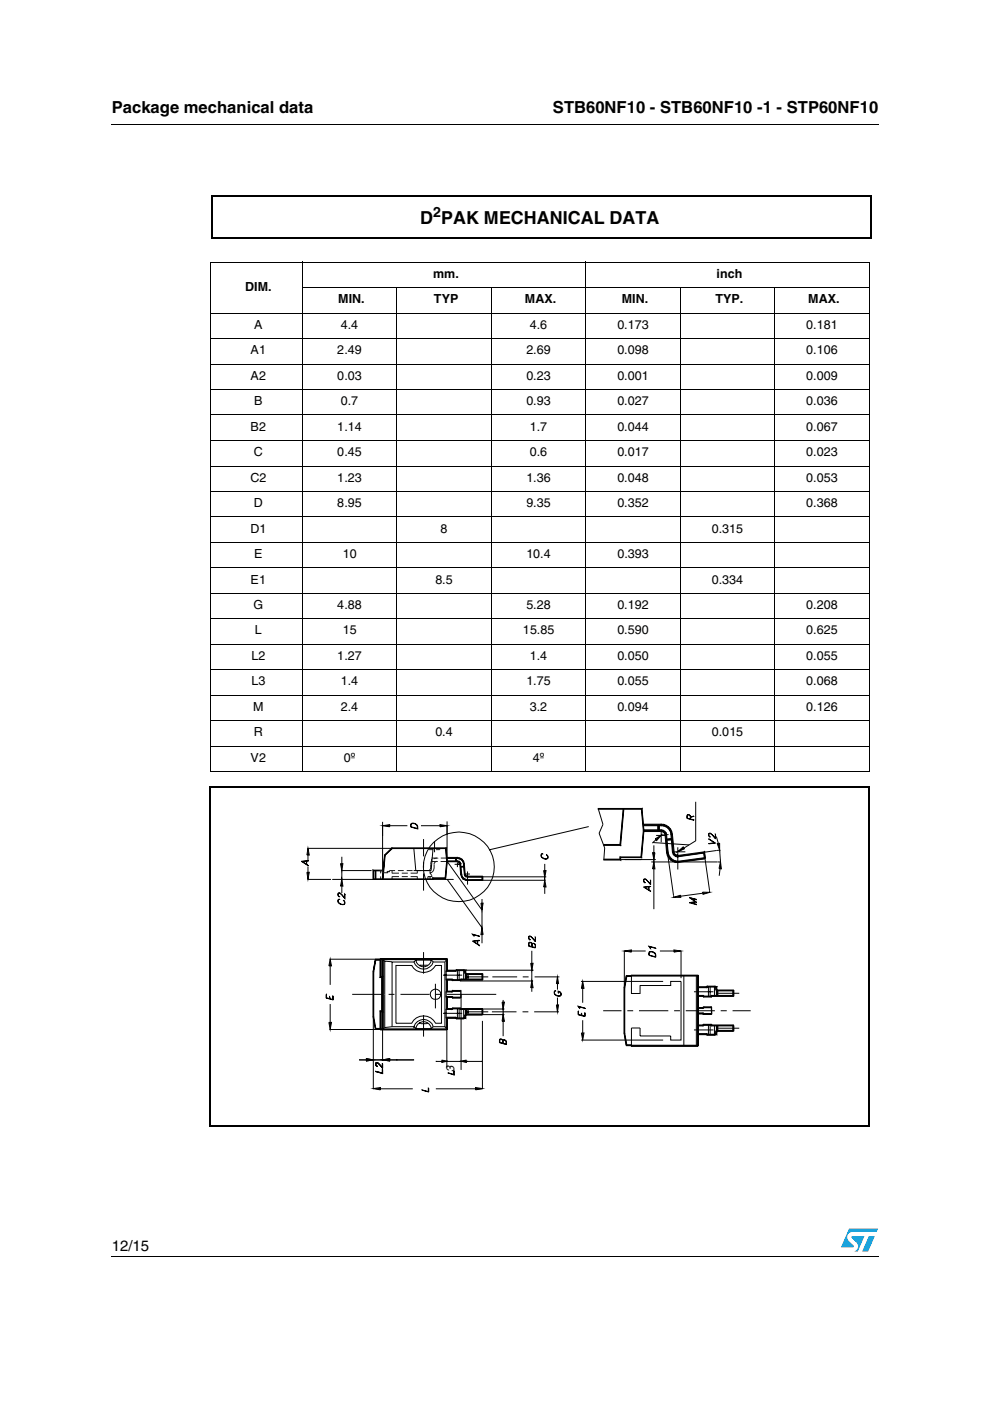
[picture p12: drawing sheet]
<svg xmlns="http://www.w3.org/2000/svg" width="210mm" height="297mm" viewBox="0 0 210 297" stroke-linecap="round" stroke-linejoin="round" font-family="sans-serif">
<g fill="#0099d8">
<path d="M184.2 262.1h1.3l-1.4 3.3h-1.3z"/>
<path d="M180 260.5h6.2l-.3 .7h-5.2a1.11 1.11 0 0 0-1 .7 1.11 1.11 0 0 0 .3 1.2l1 1v.3l-2.7 .1z"/>
<path d="M180.6 262.1h2.7l-1.4 3.3-.7-.1a1.16 1.16 0 0 0 .4-1.8l-1-1.1z"/>
</g>
<path d="M23.6 26.2l.1 .2zM23.6 266.3l.1 .1z" fill="#000"/>
<path d="M23.7 26.3h162.6M23.7 266.3h162.6" fill="none" stroke="#000" stroke-width=".21"/>
<g fill="#fff">
<path d="M43.7 32.6h142.5v214.2h-142.5z"/>
<path d="M46.1 237.9h7v4.3h-7z"/>
<path d="M46.5 52.6l139.7 .1z"/>
<path d="M46.5 135.7h139.7z"/>
<path d="M46.5 52.6l.1 83.1z"/>
<path d="M44.2 41.9h140.4v187.9h-140.4z"/>
<path d="M43.7 41.7h139.9v188h-139.9z"/>
<path d="M44.6 49.5h140.6z"/>
<path d="M185.2 49.5v109.4z"/>
<path d="M44.6 158.8l140.6 .1z"/>
<path d="M44.6 49.5l.1 109.3z"/>
</g>
<g fill="none" stroke="#000" stroke-width=".21">
<path d="M44.5 55.6h139.9M44.6 55.7v107.8M64.1 55.5v108.2M124.2 55.5v108.2M184.3 55.7v107.8M44.5 66.4h139.9M44.5 71.8h139.9M44.5 77.2h139.9M64 61h120.4M84.1 60.9v102.8M104.2 60.9v102.8M144.3 60.9v102.8"/>
<path d="M164.3 60.9v102.8M44.5 82.6h139.9M44.5 88h139.9M44.5 93.4h139.9M44.5 98.8h139.9M44.5 104.2h139.9M44.5 109.6h139.9M44.5 115h139.9M44.5 120.4h139.9M44.5 125.8h139.9M44.5 131.2h139.9M44.5 136.6h139.9"/>
<path d="M44.5 142h139.9M44.5 147.4h139.9M44.5 152.8h139.9M44.5 158.2h139.9M44.5 163.6h139.9"/>
</g>
<path d="M44.7 50.5h140M44.9 41.5v9M44.9 41.6h140M184.7 41.6v9.1M44.6 166.9h139.8M44.6 166.7v72M184.2 166.9v71.9M44.4 238.7h139.8" fill="none" stroke="#000" stroke-width=".27"/>
<path d="M63.8 169.8h95.6v62h-95.6z" fill="#fff"/>
<g fill="none" stroke="#000" stroke-width=".21">
<path d="M65.2 179.9h17.9l-1.5 1.4-.5 5.2h-1.9M65.3 179.9l.3 1.4h-.5zM81.1 175.1l1.5-.3v.5zM81.1 174.2v12.3l10.1-.1M82.6 175.1h3.8M83.1 179.8h11.5l-.1 .1h-11.3zM83.1 179.9h11.5M87.2 174.7a.97 .97 0 0 1 1 0 .97 .97 0 0 1 .4 1.1l-1.5-.5zM87.2 174.7a.88 .88 0 0 1 1 .1 .88 .88 0 0 1 .3 .9l-1.3-.4zM87.7 179.9l.5 4.7M89.3 175.1h4M89.8 177.9v3.7"/>
<path d="M91.8 179.9l-.4 4.7h-3.7M92 178.6a7.4 7.4 0 0 1 10.9 .3 7.4 7.4 0 0 1-1.2 10.8 7.4 7.4 0 0 1-10.1-1 7.4 7.4 0 0 1 .4-10.1zM92.1 178.4v2.3M93.3 174.8l1.5 .3-1.5 .2zM94.5 179.9l.1-.1 .2 2.8h-.1zM94.5 179.9l.3 2.7M94.8 175.1v.1M94.8 174.2v8.5h2.2M124.8 175.3l-21.1 4.9M126.8 171.4h9.3l-.1 .1h-9.2zM126.8 171.5h9.3M128 179h3.5l.1 .2h-3.6z"/>
<path d="M128 179.2h3.6M132.1 171.5h.2l-.7 7.7-.1-.2zM132.2 171.5l-.7 7.6M136 171.5l.1-.1 .4 4.7h-.1zM136.1 171.5l.4 4.6M136.1 171.5h-9.3l1 3.3-.8 1.9 1.2 3.1-.2 2.4h11M136.4 176.1h.1l-.5 5.7-.1-.1zM136.5 176.1h3.7a.94 .94 0 0 1 1 .9l.3 3.7a2.19 2.19 0 0 0 2.2 2M136.5 174.9h3.7a2.14 2.14 0 0 1 2.2 2l.3 3.7a.94 .94 0 0 0 1 .9l5.6-.8 .2 1.3M136.5 175.9h3.7v.4h-3.7zM136.5 174.7h3.7v.4h-3.7zM136.5 176.1l-.5 5.6"/>
<path d="M138.4 178.6l7.7 .5M138.6 179.2v4.1M138.9 177.9l1.3-.8-1 1.1zM139.1 178l-.7 .6M139.2 177.1h1.9M139.5 175.1h.2v.9h-.2zM139.5 175.2h.3v.9h-.3zM139.6 174.9v1.2M140.2 175.9l.4 .1-.1 .3h-.3zM140.2 174.7l.6 .1-.1 .3h-.5zM140.2 176.3v2.3M140.6 176l.4 .3-.3 .2-.2-.2z"/>
<path d="M140.7 176.5l.3-.2 .2 .3-.2 .2zM140.8 174.8l.5 .2-.1 .3-.5-.2zM141 176.8l.2-.2 .1 .4h-.3zM141 177h.3l.4 3.7-.4 .1zM141.3 175l.5 .3-.2 .3-.4-.3zM141.4 177.9h.9l.1 .2h-1zM141.7 176.9l-1.5 .2M141.8 175.3l.4 .5-.3 .2-.3-.4zM141.9 176l.3-.2 .2 .5-.2 .1zM142.2 176.4l.2-.1 .2 .6h-.4zM142.2 176.9h.4l.3 3.7h-.3zM142.2 177.9l-1 .1 1.3-.1"/>
<path d="M143.7 179.6v4.7M146.4 173.7l-.1-.8-.5-.1-.1 .7 1.4 .4-1.5-.4 .1-.7 .4-.1 .3 .3v.7M146.4 173.2l.7-.2-.7 .3M147.5 170v8.3M147.5 178.3l-3.2 2M150.2 177.8l1.5 1-1.5 .1 1.3-.2zM151.7 177.8v-.9v1M151.7 177.8l-1-1.1h-.4a.54 .54 0 0 0 .3 .8l-.3-.4v-.2l.2-.2 .5 .3 .7 .9M151.9 177.4l.4 1.4M152.1 178.9l.5-.1v1.4zM63.9 182.6l1.5-.2-1.3 .3 1.3 .9zM65 182.6v.7"/>
<path d="M65 182.5v.8M65.1 184.9h.5l-.3 1.5zM65.3 186.4l4.9 .1M65.3 181.3v1M65.3 183.7v1.2M70.5 186.4l1.9 .1M71.7 190.8l.3-.2-.2 .1a.76 .76 0 0 0 .3 .9 .76 .76 0 0 0 1-.1l-.3-.7a.49 .49 0 0 1 .4 .6 .49 .49 0 0 1-.6 .4l-.6-.2a.61 .61 0 0 1-.3-.8zM71.7 189.4l.2-.1 .5 .3 .7 .9-1-1.1-.4 .1 .1 .5 .2 .1-.1 .1a.59 .59 0 0 1-.2-.8zM72.2 183.1h.5l-.2 1.5zM72.4 186.4l6.8 .1M72.4 184.6h6.4M72.5 186.4l.2 1.5h-.5z"/>
<path d="M72.5 184.6v1.8M72.5 181.7v1.4M72.5 187.9v1.4M73.1 189.5v.9M73.1 189.6v.9M79.1 184.5h2.2v.1h-2.1zM79.1 184.5l.1 .1v1.8h-.1zM79.1 184.6h2.2M79.2 186.4l12.6 .1zM79.2 184.6v1.9M79.6 184.6h.1v1.8h-.1zM79.6 184.6v1.9"/>
<path d="M81.5 181.3h.2l-.5 5.1h-.1zM81.5 181.3l1.6-1.5 .1 .1-1.6 1.5zM89.8 182.8v1.2M89.8 185.2v3.6M91.7 186.1l.2 .3h-.2zM91.7 186.1h2.7v.2h-2.5zM91.7 186.2h2.7M91.8 186.2v.3l-12.6-.1M94.4 186.4l-2.6 .1M94.7 182.6h.1l-.3 3.6h-.1zM94.8 181.8h2.2v.2h-2.2zM94.8 182.5h2.2v.2h-2.2z"/>
<path d="M94.8 182.6l7.4 10.3v4.2M94.8 186.4l7.4 10.3M94.8 182.6l-.4 3.6M96.1 186.4l-1.7 .1M96.4 183.3h1.1M96.6 182h.2v.6h-.2zM96.7 181.9v.8M97 181.8l.5 .1-.1 .2-.4-.1zM97 182.6l.3 .1 .3 .5 .2 2.2a1.33 1.33 0 0 0 1.3 1.2M97 181.9h-2.2h2.2a1.25 1.25 0 0 1 1.3 1.2l.2 2.2M97 182.5l.3 .1-.1 .2-.2-.1zM97 182.8v1"/>
<path d="M97.3 182.6l.3 .2-.2 .1-.2-.1zM97.4 182.9l.2-.1 .1 .4h-.2zM97.5 183.2h.2l.2 2.2h-.2zM97.5 181.9l.4 .3v.1l-.5-.2zM97.7 185.4h.2l.1 .4-.1 .1zM97.7 183.7h.6v.1h-.6zM97.9 185.9l.1-.1 .3 .4-.2 .2zM97.9 183.1l-.9 .1M97.9 182.2l.4 .4-.2 .1-.2-.4zM98.1 182.7l.2-.1 .1 .5h-.1zM98.1 186.4l.2-.2 .4 .2-.1 .2zM98.3 183.1h.1l.2 2.2-.2 .1z"/>
<path d="M98.4 183.7l-.7 .1M98.4 185.4l.2-.1 .1 .2-.2 .2zM98.5 185.7l.2-.2 .2 .2-.1 .2zM98.5 185.4l.4 .4 .2 .1h16.7M98.7 186.4l.4 .1v.2l-.5-.1zM98.7 185.3h.9M98.9 185.7l.2 .1v.1h-.3zM99.1 186.5h3.2v.2h-3.2zM99.1 185.8h3.2v.1h-3.2zM99.1 186.6h16.5M99.1 184.8v2.8M100.2 199.5l1.4-.2-1.2 .3 1.2 .9z"/>
<path d="M100.2 198.1l1.4 .4-1.3-.3 .2 .3zM101.2 199.5v.7M101.3 199.4v.9M102 191.5h.4l-.2 1.4zM102.2 196.7l.2 1.5h-.4zM102.2 185.9h.2v.7h-.2zM102.2 190.6v.9M102.2 198.2v1.8M102.3 185.9v.7M113.5 199.6v-.9v1M113.5 199.6l-1-1.1h-.3a.49 .49 0 0 0 .2 .8l-.2-.2v-.6l.4 .2 .9 1M114.8 181.1l.3-.1-.2 .1a.78 .78 0 0 0 .3 .9 .78 .78 0 0 0 .9-.1l-.2-.8 .2 .4 .1 .4a.85 .85 0 0 1-1 .1 .85 .85 0 0 1-.4-.9z"/>
<path d="M115.3 184.6h.5l-.3 1.4zM115.5 186.6l.3 1.5h-.5zM115.5 183.2v1.4M115.5 186v.6M115.5 188.1v1.4M128 182.2h3.5l.1 .1h-3.6zM128 182.3h3.6M131.5 181.7l.1 .6zM131.5 181.7h4.4l.1 .1h-4.4zM131.5 181.8h4.5M136 181.8h-4.5v.4M136.4 188.1l1.5-.2-1.2 .2 1.2 .9z"/>
<path d="M137.5 188v.7M137.6 188v.8M137.9 187.5v-.9v1M137.9 187.5l-1-1.1h-.4l-.1 .4 .2 .3 .2 .1-.3-.3 .1-.4 .2-.1 1.1 1.2M138.1 182.7h14.8M138.4 180.8h.5l-.3 1.4zM138.6 182.7l.3 1.5h-.5zM138.6 184.2v8.6M141.3 180.8l.4-.1 .1 .5-.3 .1zM141.5 181.3l.3-.1 .2 .5-.3 .1zM141.5 180.8l1.4 9.5M141.7 181.8l.3-.1 .3 .3-.2 .3z"/>
<path d="M142.3 182l.4 .3-.1 .3-.5-.3zM142.6 180.6h.3l.1 .3-.3 .2zM142.7 181.1l.3-.2 .2 .2-.3 .3zM142.7 182.3l.5 .2v.3l-.6-.2zM142.8 190.2l1.5-.4v.4zM142.9 181.4l.3-.3 .2 .2-.1 .3zM143.1 180.6h2.2M143.2 182.5l.5 .1v.3l-.5-.1zM143.4 181.3h.3v.4l-.4-.1zM143.7 181.4l5.7-.8-.2 .3-5.4 .8zM143.7 182.6l5.8-.8v.3l-5.7 .7zM143.7 180.6l1.2-1.1 .2 .5z"/>
<path d="M146.1 190.3l1.5 .4-1.1-.3 1.1 .9-1.1 .1 1.1 .4-1.5-.4 1.3-.2zM149 189.2h1.5l-1.4 .4zM149 189.4l-4.7 .6M149.4 180.6l.2 1.3-.3 .1-.1-1.1zM149.5 182l-5.6 .7M149.5 182l.9 6.7M150.4 188.8l.1 .5M152.6 180.2l.2 2.5M152.7 184.2l-.2 1.5M152.7 180.2l-4.3 .6M152.8 182.7l.1 1.5h-.5zM69.1 210.8l.1 .8 1.4 .3v-.7v.9"/>
<path d="M69.1 211.6l1.5 .4M69.1 210.8v.8M69.7 216.8h.6l-.3 1.5zM69.9 218.2l10.8 .1M69.9 211.3v.4M69.9 203.4h24.9M69.9 211.4v.4M70 203.4l.3 1.4h-.6zM70 204.8v4M70 212.9v3.9M74.7 210.8h6.5M79.1 215.6h.1l.5 2.5h-.1z"/>
<path d="M79.1 206h.1v9.6h-.1zM79.2 206v24.9M79.2 215.6l.4 2.5h1.1M79.2 206v9.7M79.6 203.5h.1l-.5 2.5h-.1zM79.6 218h1.1v.2h-1.1zM79.6 203.4h1.1v.2h-1.1zM80.6 214.3l.2 .2v3.8h-.2zM80.6 214.3h.3l.3 .2h-.4zM80.6 207.3l.2-.3h.4l-.3 .3zM80.6 203.4h.2v3.6l-.2 .3zM80.7 218.1h14.1v.3h-14.1z"/>
<path d="M80.7 203.2h14.1v.3h-14.1zM80.7 203.5h-1.1l-.4 2.5M80.7 203.4v3.8h.4M80.7 218.3h14.1M80.9 207.3l.3-.3v7.5l-.3-.2zM81 203.4h.3v14.9h-.3zM81.1 207.2v7.3M81.1 214.4l-.4 .1v3.8M81.6 203.7l-.5-.3v21.4M82.4 210.8h1.2M83.1 217.7l-1.5 .2-.5 .4M83.1 203.9l-1.5-.1v14.1"/>
<path d="M83.1 217.7h4.7M84.9 210.8h6.2M87.3 204.6l-3.3 .1v12.2h3.3a2.85 2.85 0 0 1 5.1 0h1.2v-12.2M87.7 217.6v.1a2.14 2.14 0 0 1 2.1-1.6 2.14 2.14 0 0 1 2.1 1.6M87.7 217.7l.5 .3M87.8 204h-4.7v13.7M88.2 218v.1a1.63 1.63 0 0 1 1.6-1.5 1.63 1.63 0 0 1 1.6 1.5M88.2 203.6a1.64 1.64 0 0 0 1.6 1.4 1.64 1.64 0 0 0 1.6-1.4M88.2 203.6l-.5 .3a2.14 2.14 0 0 0 2.1 1.6 2.14 2.14 0 0 0 2.1-1.6l-.5-.3M88.2 203.6h3.2M88.9 216.9l.4 .1M89.3 217h1.1"/>
<path d="M89.3 204.6h1.1M89.3 204.6l-.4 .1M89.8 201.9v4.5M89.8 215.2v4.6M90.4 204.6l.4 .1M90.8 216.9l-.4 .1M91.4 218l-3.2 .1M91.9 217.7l2.4-.1 .5 .7M91.9 217.7l-.5 .3M91.9 204h2.4v13.7M92.3 210.8h1.3M92.3 208.6v5.2"/>
<path d="M92.4 204.6a2.9 2.9 0 0 1-5.1 .1M93.6 204.6l-1.2 .1M93.9 206.8h4.1M93.9 214.8h4.1M94.6 205.8v1.9h1.2l.2 .1M94.6 215.7h2v.2h-2zM94.6 213.8h1.2v.2h-1.2zM94.6 211.3h1.2v.2h-1.2zM94.6 210.1h1.2v.2h-1.2zM94.6 207.6h1.2v.2h-1.2zM94.6 205.7h2v.2h-2zM94.6 205.8h2"/>
<path d="M94.6 215.8h2M94.7 215.8h.2v2.5h-.2zM94.7 211.4h.2v2.5h-.2zM94.7 207.7h.2v2.5h-.2zM94.7 203.4h.2v2.4h-.2zM94.7 216.5v9.8M94.8 218.2l-14.1 .1M94.8 203.4v2.4M94.8 207.7v2.5M94.8 211.4v2.5M94.8 215.8v2.5M94.8 210.8h10.4"/>
<path d="M94.8 203.4l-.5 .5M95.8 213.8l.2-.1v.2l-.2 .1zM95.8 210.1l.2-.1v.2l-.2 .1zM95.8 211.4l.2 .1h1.5l.2-.1M95.8 211.3l.2 .1v.2l-.2-.1zM95.8 207.6l.2 .1v.2l-.2-.1zM96 213.7h1.6l-.1 .2h-1.5zM96 210h1.6l-.1 .2h-1.5zM96 213.8l-.2 .1h-1.2v1.9M96 211.4h1.5l.1 .2h-1.6zM96 207.7h1.5l.1 .2h-1.6zM96 213.8h1.5"/>
<path d="M96.6 205.7l.2-.1v.2l-.1 .1zM96.6 215.8l.2 .1M96.6 215.8h-2M96.7 215.7l.1 .1v.2l-.2-.1zM96.8 205.6h1.6v.2h-1.6zM96.8 215.8h1.6v.2h-1.6zM97 205.7v2.1M97 213.8v2.1M97.3 205.7v2.1M97.3 213.8v2.1M97.5 207.7l.2-.1 .1 .2-.2 .1zM97.5 213.8l.2 .1h9.2"/>
<path d="M97.5 208h15.5M97.6 213.7l.2 .1-.1 .2-.2-.1zM97.7 210.2l-.2-.1-2.9 .1v1.2h1.2M97.7 207.7l-.2 .2h-1.5M97.7 207.6h4.6v.2h-4.5zM97.8 213.8h4.5v.2h-4.6zM97.8 210.8v16M98.3 205.7v2M98.3 215.9l.2-.2 .1 .2-.2 .1zM98.3 213.9v2M98.4 205.7l.3 .1v.5l.2 .2h3.4v1.2h-4.6h4.6M98.4 205.6l.2 .1-.1 .2-.2-.1z"/>
<path d="M98.5 215.7l.3 .2h-.2zM98.5 215.3h.3v.6l-.3-.2zM98.5 206.3l.3 .1-.1 .1zM98.5 205.9l.3-.2v.6h-.3zM98.6 205.7h.2l-.3 .2zM98.7 213.9v1.9l-.3 .1h-1.6M98.7 206.4v1.3M98.7 215.1l.2-.1v.2zM98.7 215.1l.1 .2h-.3zM98.7 206.5l.2-.1v.2zM98.9 206.5v1.2M98.9 213.9v1.2"/>
<path d="M98.9 215h3.4v.2h-3.4zM98.9 206.4h3.4v.2h-3.4zM99 206.5v1.2M99 213.9v1.2M99 214.5h4.5M99 207.1h4.5M99.3 206.5v1.2M99.3 213.9v1.2M102.2 213.9h.2v1.2h-.2zM102.2 206.5h.2v1.2h-.2zM102.3 213.9v1.2M102.3 216.4v14.4h-9.9"/>
<path d="M104.3 214.5h5.2M104.4 207.1h5.2M106.4 212.5h.5l-.2 1.4zM106.7 215.1l.2 1.4h-.5zM106.7 212v7.7M106.9 215.1h-8l-.2 .2M110.8 214.5h1.2M110.8 207.1h1.3M112.5 204.2h.5l-.2 1.5zM112.8 208l.2 1.4h-.5zM112.8 200.2v.1a.41 .41 0 0 0-.6-.5v.7l1.3 .4-.1-.7-.5-.1-.1 .6M112.8 201.6v8.7"/>
<path d="M112.8 200.3l-.1-.4-.5-.1-.1 .8 1.4 .4v-.8l-.2-.2h-.5v.7M113.1 205.7h-16.3l-.2 .1h-2M113.3 214.5h5.2M113.4 207.1h5.2M117.6 210.1h.2a.51 .51 0 0 0-.2 .6 .51 .51 0 0 0 .5 .4h.5l.3-.1-.1-.6-.4-.1-.1 .2v-.4a.55 .55 0 0 1 .7 .5 .55 .55 0 0 1-.6 .6l-.7-.3-.2-.4zM118 213.1h.4l-.2 1.4zM118.2 207.1l.2 1.4h-.4zM118.2 207.1v2.7M118.2 211.5v3M122.6 214.3v.8l1.4 .3v-.7v.8l-1.4-.3v-.9M122.6 213.3l1.4 .5-1.3-.3 .2 .3zM123.2 208.1h17.4"/>
<path d="M123.3 219h.5l-.3 1.5zM123.4 214.8l-.1 .5M123.4 214.9v.4M123.5 208.1l.3 1.4h-.5zM123.5 209.5v3.1M123.5 216.3v2.8M127.9 214.3h3.9M132.3 219.1h.2l.4 2.5-.2 .1zM132.3 209.5h.2v9.6h-.2zM132.4 201.6l1.5-.2v.5zM132.4 201.6v17.5l.4 2.5M132.4 209.5v9.6"/>
<path d="M132.7 206.9h.2l-.4 2.6h-.2zM132.8 206.8h1.1v.2h-1.1zM132.8 206.9l-.4 2.6M133 214.3h1.2M133.9 206.8h14.1v.1h-14.1zM133.9 206.9l-1.1 .1M133.9 206.8h14.1v14.9h-14.1v-3.7h1.8v1.6h6.5v.9h2.2v-12.4h-2.2v.8M133.9 206.8v3.9M133.9 201.6h3M135.5 214.3h6.2M135.7 210.6h-1.8M135.7 208.9v1.8"/>
<path d="M137.6 200.6l1.4 .5-1.3-.4 .2 .4zM137.6 201.9a.97 .97 0 0 1 1.1 0 .97 .97 0 0 1 .3 1.1l-1.4-.5zM137.8 201.9a.9 .9 0 0 1 1.2 1l-1.4-.4zM139.9 201.6h3M142.2 208.9h-6.5M142.9 201.4l1.4 .2-1.4 .3zM142.9 214.3h1.3M144.4 201.6v5.8M145 206.9v14.8M145.4 214.3h6.2M147.1 218.4h4.2M147.1 210.3h4.2"/>
<path d="M147.6 206.8v14.9M147.9 206.8h.2v14.9h-.2zM148 206.8h-14.1M148 219.1h1.8v.3h-1.8zM148 217.3h1l.1 .2h-1.1zM148 213.6h1l.1 .2h-1.1zM148 211.1h1.1l-.1 .1h-1zM148 209.2h1.8v.2h-1.8zM148 214.8h1.1l-.1 .2h-1zM148 219.3h1.8M148 214.9h1M148 211.2h1"/>
<path d="M148 209.3h1.8M149 217.3l.2-.1v.2l-.1 .1zM149 213.6l.2-.1v.2l-.1 .1zM149 214.8l.2 .2M149 211.1l.2 .2M149.1 211.1l.1 .1v.2l-.2-.2zM149.1 214.8l.1 .1v.2l-.2-.1zM149.2 217.3l-.2 .2h-1M149.2 217.2h1.6l-.1 .2h-1.5zM149.2 213.5h1.6l-.1 .2h-1.5zM149.2 213.6l-.2 .1h-1M149.2 217.3h1.6l.1 .1"/>
<path d="M149.2 211.2h1.5l.1 .2h-1.6zM149.2 214.9h1.5l.1 .2h-1.6zM149.2 213.6h1.6M149.2 215h1.6M149.7 209.2l.3-.1 .1 .2-.2 .1zM149.8 219.2l.2 .2M149.8 209.3h2M149.9 219.2l.2 .1-.1 .2-.3-.1zM150 209.1h1.6v.2h-1.5zM150 219.4h1.6M150.1 219.3h1.5v.2h-1.6zM150.2 209.2v2.1"/>
<path d="M150.2 217.3v2.1M150.6 209.2v2.1M150.6 217.3v2.1M150.7 211.2l.2-.1 .1 .1-.2 .2zM150.8 213.6l.1 .1M150.8 217.2l.2 .1-.1 .2-.2-.1zM150.9 211.1h4.6v.1h-4.5zM150.9 217.4h4.6M150.9 214.8l-.1 .2M150.9 211.1l-.1 .2h-1.6M151 217.3h4.5v.2h-4.6zM151.5 219.3l.2-.2 .1 .3-.2 .1z"/>
<path d="M151.5 209.2v2M151.5 217.4v2M151.6 209.1l.2 .1-.1 .2-.2-.1zM151.7 219.1l.3 .3h-.2zM151.8 218.8h.2v.6l-.2-.3zM151.8 209.8l.2 .1-.2 .1zM151.8 209.4l.2-.2v.6h-.2zM151.8 209.3v.5l.3 .2M151.8 219.2l-.2 .2M151.8 209.2h.2l-.3 .2zM151.8 218.5h.3l-.1 .2zM151.8 218.5l.2 .3h-.2z"/>
<path d="M151.8 210l.2-.1 .1 .2zM151.8 218.8v.5M151.9 209.9v1.3M151.9 217.4v1.3M152 210v1.2M152 217.4v1.2M152.1 218.5h3.4v.1h-3.4zM152.1 218.5l-.3 .3M152.1 209.9h3.4v.2h-3.4zM152.1 210h3.4v1.2h-4.6M152.2 210v1.2M152.2 217.4v1.2"/>
<path d="M152.3 218h4.4M152.3 210.6h4.4M152.8 214.3h1.3M155.3 214.3h3.9M155.4 217.4h.2v1.1h-.2zM155.4 210h.2v1.1h-.2zM155.5 217.4l-4.6 .1M155.5 217.4v1.2h-3.4M76.2 224.7h1.5M77.7 224.4l1.5 .3-1.5 .2zM79.2 230.8l1.5-.2v.5zM80.7 230.8h6.8"/>
<path d="M81.1 224.7l1.5-.3v.5zM81.1 224.7h-1.9M81.1 227.6l-1.4-.5 1.4 .4v-.8v.9M81.1 226.4l-1.2-1.1a.46 .46 0 0 0-.2 .4 .46 .46 0 0 0 .3 .4l-.3-.3v-.3l.2-.2 1.2 1.2M81.1 225.5v.9M81.1 225.5v1M84.1 224.7h-1.5M87.7 224.7h-3.6M90.9 230.7l-.1 .7-1.4-.3 1.5 .4v-.8M92.5 225h1.2M93.7 224.8l1.2 .2-1.2 .2zM96.3 227.9l-1.3-.4 1.2 .3 .1-.7v.8"/>
<path d="M97.6 225h-2.7M97.6 225l1.3-.2v.4zM99.1 225h-1.2M100.8 230.6l1.5 .2-1.5 .3zM102.1 225h-3M106.6 220.7l-.2-.3h-.4v.6l1.3 .4v-.5l-.2-.3h-.3l-.1 .6M106.7 220.7a.48 .48 0 0 0-.7-.4l-.1 .8 1.5 .4-.1-.8-.4-.3-.2 .1-.1 .7M123.2 220.5h17.4M132.8 221.5h1.1v.2h-1.1zM132.8 221.7h1.1M133.9 221.6h14.1v.2h-14.1z"/>
<circle cx="92.3" cy="210.8" r="1.12"/>
</g>
<g fill="#000">
<path d="M81.1 175.1l1.5-.3v.5zM81.5 181.3l1.6-1.5-1.5 1.6zM83.1 179.8l.1 .2-1.6 1.4zM93.3 174.8l1.5 .3-1.5 .2zM132.1 171.5l-.5 7.7-.1-.1zM132.1 171.5h.2l-.7 7.7zM136 171.5l.5 4.6h-.1zM136 171.5l.1-.1 .4 4.7zM138.9 177.9l1.3-.8-1 1.1zM139.5 175.1l.3 .9h-.3zM139.5 175.2l.3 .9h-.3zM139.5 175.1h.3v.9z"/>
<path d="M139.5 175.2h.3v.9zM140.2 176l.3 .3h-.3zM140.2 176h.4l-.1 .3zM140.2 174.7l.5 .4h-.5zM140.6 176l.1 .5-.2-.2zM140.2 174.7l.6 .1-.1 .3zM141 176.3v.5l-.3-.3zM140.6 176l.4 .3-.3 .2zM141 176.8l.2-.2-.2 .4zM141 177l.7 3.7-.4 .1zM140.8 174.8l.4 .5-.5-.2zM141 176.3l.2 .3-.2 .2z"/>
<path d="M141.2 176.6l.1 .4h-.3zM141 177h.3l.4 3.7zM140.8 174.8l.5 .2-.1 .3zM141.4 177.9h.9l-.9 .3zM141.4 178.2l.9-.3 .1 .2zM141.3 175l.3 .6-.4-.3zM141.3 175l.5 .3-.2 .3zM141.8 175.3l.1 .7-.3-.4zM141.9 176l.3-.2v.6zM141.8 175.3l.4 .5-.3 .2zM142.2 176.4l.3-.1-.3 .6zM142.2 176.9l.7 3.7h-.3z"/>
<path d="M142.2 175.8l.3 .5-.3 .1zM142.5 176.3l.1 .6h-.4zM142.2 176.9h.4l.3 3.7zM152.1 178.9l.5-.1v1.4zM65.3 179.9l.3 1.4h-.5zM65.1 184.9h.5l-.3 1.6zM72.2 183.1h.5l-.2 1.5zM72.5 186.5l.2 1.4h-.5zM79.1 184.5l.1 2h-.1zM79.1 184.5l.1 .2v1.8zM79.6 184.6l.1 1.9h-.1zM79.6 184.6h.1v1.9z"/>
<path d="M81.5 181.4l-.3 5.1-.1-.1zM81.5 181.4h.2l-.5 5.1zM91.7 186.1l.2 .4h-.2zM91.7 186.1l.2 .4zM96.6 182l.2 .6h-.2zM96.6 182h.2v.6zM97 182.6l.3 .2-.3-.1zM97 182.6l.3 .1v.1zM97 181.8l.4 .3-.4-.1zM97.3 182.7l.1 .3-.1-.2zM97.4 183l.2-.1-.1 .3zM97 181.8l.5 .1-.1 .2z"/>
<path d="M97.3 182.7l.3 .2-.2 .1zM97.7 185.4h.2v.5zM97.6 182.9l.1 .3h-.2zM97.7 183.7h.6l-.6 .2zM97.7 183.9l.6-.2v.1zM97.5 181.9l.4 .4-.5-.2zM97.9 185.9h.1l.1 .5zM97.9 185.4l.1 .5h-.1zM97.5 181.9l.4 .3v.1zM98 185.9l.3 .3-.2 .2zM97.9 182.2l.2 .5-.2-.4zM98.1 186.4l.2-.2 .3 .4z"/>
<path d="M98.1 182.7l.2-.1v.5zM97.9 182.2l.4 .4-.2 .1zM98.3 186.2l.4 .3-.1 .1zM98.3 182.6l.1 .5h-.1zM98.4 185.4h.2l-.1 .3zM98.5 185.7l.2-.1 .1 .3zM98.7 186.5l.4 .2-.5-.1zM98.6 185.4l.1 .2-.2 .1zM98.7 186.5h.4v.2zM98.7 185.6l.2 .2-.1 .1zM98.9 185.8l.2 .2-.3-.1zM98.9 185.8h.2v.2z"/>
<path d="M102 191.5h.5l-.3 1.4zM102.2 185.9l.2 .7h-.2zM102.2 185.9h.2v.7zM102.2 196.7l.3 1.5h-.5zM115.3 184.6h.5l-.3 1.4zM115.5 186.6l.3 1.5h-.5zM131.5 181.7l.1 .6zM136.4 176.1l-.4 5.7-.1-.1zM136.4 176.1h.1l-.5 5.7zM138.6 182.7l.3 1.5h-.5zM138.4 180.8h.5l-.3 1.4zM141.3 180.8l.4-.1-.2 .6z"/>
<path d="M141.5 181.3l.3-.1-.1 .6zM141.7 180.7l.1 .5-.3 .1zM141.7 181.8l.3-.1 .1 .6zM141.8 181.2l.2 .5-.3 .1zM142 181.7l.3 .4-.2 .2zM142.3 182.1l.3 .6-.5-.4zM142.3 182.1l.4 .3-.1 .3zM142.6 180.6h.3l-.2 .5zM142.7 182.4l.5 .4-.6-.1zM142.7 181.1l.3-.2-.1 .5zM142.7 182.4l.6 .2-.1 .2zM142.9 180.6l.1 .3-.3 .2z"/>
<path d="M142.9 181.4l.3-.3 .1 .5zM143 180.9l.2 .2-.3 .3zM143.2 181.1l.2 .2-.1 .3zM143.3 182.6l.4 .3-.5-.1zM143.3 182.6h.4v.3zM143.4 181.3l.3 .4-.4-.1zM143.4 181.3l.3 .1v.3zM142.8 190.2l1.5-.4 .1 .5zM143.7 180.6l1.2-1 .2 .4zM149 189.2h1.5l-1.4 .5zM143.8 181.7l5.6-1.1-.2 .3zM149.2 180.9l.4 1.1h-.3z"/>
<path d="M143.7 181.4l5.7-.8-5.6 1.1zM143.8 182.9l5.7-1.1v.3zM143.7 182.7l5.8-.9-5.7 1.1zM149.4 180.6l.2 1.4-.4-1.1zM152.8 182.7l.1 1.5h-.5zM69.7 216.8h.6l-.3 1.5zM70 203.4l.3 1.4h-.6zM79.6 203.5l-.4 2.5h-.1zM79.6 203.5h.1l-.5 2.5zM79.1 215.7l.6 2.4-.1 .1zM79.6 218.1h1.1l-1.1 .2zM79.6 218.3l1.1-.2v.2z"/>
<path d="M79.1 215.7l.1-.1 .5 2.5zM80.6 214.4h.3l-.1 .2zM79.6 203.6l1.1-.2v.2zM79.6 203.4h1.1l-1.1 .2zM80.9 214.4l.3 .2h-.4zM80.6 207.3l.6-.2-.3 .2zM80.6 207.3l.2-.2h.4zM94.6 213.8h1.2l-1.2 .3zM94.6 214.1l1.2-.3v.3zM94.6 211.3h1.2l-1.2 .2zM94.6 211.5l1.2-.2v.2zM94.6 210.1h1.2l-1.2 .2z"/>
<path d="M94.6 210.3l1.2-.2v.2zM94.6 207.6h1.2l-1.2 .2zM94.6 207.8l1.2-.2v.2zM95.8 213.8l.2-.1-.2 .4zM95.8 211.5h.2v.1zM95.8 210.1l.2-.1-.2 .3zM95.8 207.8l.2-.1v.2zM96 213.7v.2l-.2 .2zM95.8 211.3l.2 .2h-.2zM96 210v.2l-.2 .1zM95.8 207.6l.2 .1-.2 .1zM96 213.7h1.6l-1.6 .2z"/>
<path d="M96 211.6l1.5-.1 .1 .1zM96 210h1.6l-1.6 .2zM96 207.9l1.5-.2 .1 .2zM96 213.9l1.6-.2-.1 .2zM96 211.5h1.5l-1.5 .1zM96 210.2l1.6-.2-.1 .2zM96 207.7h1.5l-1.5 .2zM96.6 215.9h.2v.1zM96.6 205.8l.2-.2-.1 .3zM96.7 215.7l.1 .2h-.2zM96.8 205.6v.2l-.1 .1zM97.5 213.9l.3-.1-.1 .3z"/>
<path d="M97.5 211.5l.2-.2-.1 .3zM97.5 207.7l.2-.1-.1 .3zM97.6 213.7l.2 .1-.3 .1zM97.7 211.3l.1 .2-.2 .1zM97.6 210l.2 .1-.3 .1zM97.7 207.6l.1 .2-.2 .1zM96.8 216l1.6-.1v.1zM96.8 215.9h1.6l-1.6 .1zM96.8 205.8l1.6-.2v.2zM96.8 205.6h1.6l-1.6 .2zM98.3 215.9l.2-.2-.1 .3zM98.3 205.8l.3-.1-.1 .2z"/>
<path d="M98.5 215.3l.3 .6-.3-.2zM98.5 215.7l.1 .2zM98.5 206.3h.3l-.1 .2zM98.5 205.9l.3 .4h-.3zM98.5 205.9l.3-.2zM98.5 215.7l.1 .2-.2 .1zM98.4 205.7h.2l-.3 .1zM98.7 215.1l.1 .2h-.3zM98.7 206.5l.1-.1 .1 .3zM98.5 215.3h.3v.6zM98.5 215.7l.3 .2h-.2zM98.8 206.3l-.1 .2z"/>
<path d="M98.5 205.9l.3-.2v.6zM98.6 205.7h.2l-.3 .2zM98.5 215.3h.3zM98.8 206.4l.1 .3zM98.7 215.1l.2-.1v.2zM98.7 215.1l.2 .1zM102.2 213.9l.2 1.2h-.2zM102.2 206.5l.2 1.2h-.2zM102.2 213.9h.2v1.2zM102.2 206.5h.2v1.2zM106.7 215.1l.2 1.5h-.5zM106.4 212.5h.5l-.2 1.4z"/>
<path d="M112.5 204.3h.5l-.2 1.4zM112.8 208l.2 1.5h-.5zM118.2 207.1l.2 1.5h-.4zM118 213.1h.4l-.2 1.4zM123.3 219.1h.5l-.3 1.4zM123.5 208.1l.3 1.5h-.5zM132.7 206.9l.2 .1-.4 2.5zM132.8 207.1l1.1-.2v.2zM132.8 206.9h1.1l-1.1 .2zM132.4 201.6l1.5-.2v.5zM142.9 201.4l1.5 .2-1.5 .3zM148 219.2h1.8l-1.8 .2z"/>
<path d="M148 219.4l1.8-.2v.2zM148 217.3h1l-1 .2zM148 217.5l1-.2 .1 .2zM148 213.6h1l-1 .2zM148 213.8l1-.2 .1 .2zM148 211.1h1.1l-1.1 .2zM148 211.3l1.1-.2-.1 .2zM148 209.2h1.8l-1.8 .2zM148 209.4l1.8-.2v.2zM148 214.8h1.1l-1.1 .2zM148 215l1.1-.2-.1 .2zM149 217.3l.2-.1-.1 .3z"/>
<path d="M149 213.6l.2-.1-.1 .3zM149 211.3l.2-.1v.2zM149 215l.2-.1v.2zM149.2 217.2v.2l-.1 .1zM149.2 213.5v.2l-.1 .1zM149.1 211.1l.1 .1-.2 .1zM149.1 214.8l.1 .1-.2 .1zM149.2 217.2h1.6l-1.6 .2zM149.2 213.5h1.6l-1.6 .2zM149.2 211.4l1.5-.2 .1 .2zM149.2 215.1l1.5-.2 .1 .2zM149.2 217.4l1.6-.2-.1 .2z"/>
<path d="M149.2 213.7l1.6-.2-.1 .2zM149.2 211.2h1.5l-1.5 .2zM149.2 214.9h1.5l-1.5 .2zM149.7 219.4l.4-.1-.1 .2zM149.7 209.2l.3-.1-.1 .3zM149.9 219.2l.2 .1-.4 .1zM150 209.1l-.1 .3zM150.7 217.4l.3-.1-.1 .2zM150.7 211.2l.2-.1-.1 .3zM150.7 214.9l.2-.1-.1 .3zM150.8 217.2l.2 .1-.3 .1zM150.8 213.5l.2 .1-.3 .1z"/>
<path d="M150.9 211.1l.1 .2-.2 .1zM150.9 214.8l.1 .2-.2 .1zM150 219.5l1.6-.2v.2zM150.1 219.3h1.5l-1.6 .2zM150.1 209.3l1.5-.2v.2zM150 209.1h1.6l-1.5 .2zM151.5 219.3l.2-.1-.1 .3zM151.5 209.3l.3-.1-.1 .2zM151.8 218.8l.2 .6-.2-.2zM151.7 219.2l.1 .2zM151.8 209.8h.2l-.2 .2zM151.8 209.4l.2 .4h-.2z"/>
<path d="M151.7 209.4l.3-.2zM151.7 219.2l.1 .2-.2 .1zM151.5 209.3l.1-.2 .2 .1zM151.8 218.6l.2 .1-.2 .1zM151.8 210l.2-.1 .1 .2zM151.8 218.8h.2v.6zM151.8 219.2l.2 .2h-.2zM152 209.8l-.2 .2zM151.8 209.4l.2-.2v.6zM151.8 209.2h.2l-.3 .2zM151.8 218.8l.2-.1zM152 209.9l.1 .2z"/>
<path d="M151.8 218.6l.3-.1v.2zM151.8 218.6l.3 .1zM155.4 217.5l.2 1.1h-.2zM155.4 210l.2 1.2h-.2zM155.4 217.5h.2v1.1zM155.4 210h.2v1.2zM77.7 224.4l1.5 .3-1.5 .2zM79.2 230.8l1.5-.2v.5zM81.1 224.7l1.5-.3v.5zM93.7 224.8l1.2 .2-1.2 .3zM97.5 225l1.3-.2v.5zM100.8 230.6l1.5 .2-1.5 .3z"/>
<path d="M132.3 219.1l.6 2.6h-.2zM132.8 221.5h1.1l-1.1 .2zM132.8 221.7l1.1-.2v.2zM132.3 219.1h.2l.4 2.6z"/>
</g>
<path d="M94.7 179.8v2.9M98.4 183.1v2.3" fill="none" stroke="#000" stroke-width=".37"/>
<g fill="none" stroke="#1c1c1c" stroke-width=".21">
<path d="M91 179.9v.2h.8M93.2 179.9v.2h-.7M80.5 184.6h.6v.4h1.2M80.7 184.6v.6M80.7 185.8v.7M82.1 184.7l.2 .3M82.6 184.7l-.5 .1M83.1 184.6v.5h1.5M83.8 184.6l-1.3 .1M84.4 184.6h1.2M84.6 185.9h-1.5v.6M85.2 185.9h1.3"/>
<path d="M85.2 185.1h1.3M86.2 184.6h1.3M87.1 185.9h1.4v.6M88.1 184.6h1.2M88.5 184.6v.5h-1.4M89.9 184.6h1.1M91.2 184.6v.6M91.2 185.8v.7M91.3 183.3v.8l-.3 .3M91.5 182.6l-.2 .6M91.5 182.1v.6h1.3M91.6 185.7v.2h-.9v.6"/>
<path d="M92 183.3a1.57 1.57 0 0 1-.5 1.7l-.3 .1 .4 .6M92.6 181.9l-.6 .2M92.6 182.6l-.3 .1-.3 .5M92.8 181.9h-1.3M93.4 182.7h1.4M94.8 181.9h-1.3"/>
</g>
<path d="M97.7 183.2v2.2M132.5 206.9v2.6" fill="none" stroke="#000" stroke-width=".41"/>
<path d="M80.7 203.4v3.9M80.7 214.4v3.9M81 207.1v7.5M81.1 203.4v14.9M94.8 203.4v2.4M94.8 207.7v2.5M94.8 211.4v2.5M94.8 215.8v2.5M97.7 214h4.6M98.9 206.5h3.4M148 206.9v14.8M150.9 211.2h4.6" fill="none" stroke="#000" stroke-width=".23"/>
<path d="M136.5 176.1h3.7M136.5 174.9h3.7M94.5 182.7v3.5" fill="none" stroke="#000" stroke-width=".32"/>
<path d="M94.7 182.7v3.5" fill="none" stroke="#000" stroke-width=".27"/>
<path d="M97.7 210v1.5M150.8 213.5l.1 1.5" fill="none" stroke="#000" stroke-width=".28"/>
<g font-size="3.8">
<text x="89.1" y="47.6">D PAK MECHANICAL DATA</text>
<text x="90.9" y="50.7">TO-247 MECHANICAL DATA</text>
</g>
<g font-size="3.5">
<text x="23.7" y="23.9">Package mechanical data</text>
<text x="117.2" y="23.9">STB60NF10 - STB60NF10 -1 - STP60NF10</text>
</g>
<text font-size="3.2" x="23.7" y="265.1">12/15</text>
<text font-size="3" x="91.8" y="46">2</text>
<g font-size="2.7">
<text x="91.8" y="58.9">mm.</text>
<text x="151.9" y="58.9">inch</text>
<text x="52" y="61.6">DIM.</text>
<text x="71.7" y="64.3">MIN.</text>
<text x="92" y="64.3">TYP</text>
<text x="111.3" y="64.3">MAX.</text>
<text x="131.8" y="64.3">MIN.</text>
<text x="151.7" y="64.3">TYP.</text>
<text x="171.4" y="64.3">MAX.</text>
<text x="53.9" y="69.7">A</text>
<text x="72.2" y="69.7">4.4</text>
<text x="112.3" y="69.7">4.6</text>
<text x="130.9" y="69.7">0.173</text>
<text x="171" y="69.7">0.181</text>
<text x="53.1" y="75.1">A1</text>
<text x="71.5" y="75.1">2.49</text>
<text x="111.6" y="75.1">2.69</text>
<text x="130.9" y="75.1">0.098</text>
<text x="171" y="75.1">0.106</text>
<text x="53.1" y="80.5">A2</text>
<text x="71.5" y="80.5">0.03</text>
<text x="111.6" y="80.5">0.23</text>
<text x="130.9" y="80.5">0.001</text>
<text x="171" y="80.5">0.009</text>
<text x="53.9" y="85.9">B</text>
<text x="72.2" y="85.9">0.7</text>
<text x="111.6" y="85.9">0.93</text>
<text x="130.9" y="85.9">0.027</text>
<text x="171" y="85.9">0.036</text>
<text x="53.1" y="91.3">B2</text>
<text x="71.5" y="91.3">1.14</text>
<text x="112.3" y="91.3">1.7</text>
<text x="130.9" y="91.3">0.044</text>
<text x="171" y="91.3">0.067</text>
<text x="53.8" y="96.7">C</text>
<text x="71.5" y="96.7">0.45</text>
<text x="112.3" y="96.7">0.6</text>
<text x="130.9" y="96.7">0.017</text>
<text x="171" y="96.7">0.023</text>
<text x="53.1" y="102.1">C2</text>
<text x="53.8" y="107.5">D</text>
<text x="71.5" y="102.1">1.23</text>
<text x="71.5" y="107.5">8.95</text>
<text x="111.6" y="107.5">9.35</text>
<text x="111.6" y="102.1">1.36</text>
<text x="130.9" y="107.5">0.352</text>
<text x="130.9" y="102.1">0.048</text>
<text x="171" y="107.5">0.368</text>
<text x="171" y="102.1">0.053</text>
<text x="53.1" y="112.9">D1</text>
<text x="93.4" y="112.9">8</text>
<text x="150.9" y="112.9">0.315</text>
<text x="53.9" y="118.3">E</text>
<text x="72.7" y="118.3">10</text>
<text x="111.6" y="118.3">10.4</text>
<text x="130.9" y="118.3">0.393</text>
<text x="53.1" y="123.7">E1</text>
<text x="92.3" y="123.7">8.5</text>
<text x="150.9" y="123.7">0.334</text>
<text x="53.7" y="129.1">G</text>
<text x="71.5" y="129.1">4.88</text>
<text x="111.6" y="129.1">5.28</text>
<text x="130.9" y="129.1">0.192</text>
<text x="171" y="129.1">0.208</text>
<text x="54" y="134.5">L</text>
<text x="72.7" y="134.5">15</text>
<text x="110.9" y="134.5">15.85</text>
<text x="130.9" y="134.5">0.590</text>
<text x="171" y="134.5">0.625</text>
<text x="53.3" y="139.9">L2</text>
<text x="71.5" y="139.9">1.27</text>
<text x="112.3" y="139.9">1.4</text>
<text x="130.9" y="139.9">0.050</text>
<text x="171" y="139.9">0.055</text>
<text x="53.3" y="145.3">L3</text>
<text x="72.2" y="145.3">1.4</text>
<text x="111.6" y="145.3">1.75</text>
<text x="130.9" y="145.3">0.055</text>
<text x="171" y="145.3">0.068</text>
<text x="53.7" y="150.7">M</text>
<text x="72.2" y="150.7">2.4</text>
<text x="112.3" y="150.7">3.2</text>
<text x="130.9" y="150.7">0.094</text>
<text x="171" y="150.7">0.126</text>
<text x="53.1" y="161.5">V2</text>
<text x="53.8" y="156.1">R</text>
<text x="72.9" y="161.5">0º</text>
<text x="92.3" y="156.1">0.4</text>
<text x="113" y="161.5">4º</text>
<text x="150.9" y="156.1">0.015</text>
</g>
<text font-size="2.4" x="96.3" y="227.3" transform="rotate(-93 96.3 227.3)">3</text>
</svg>
